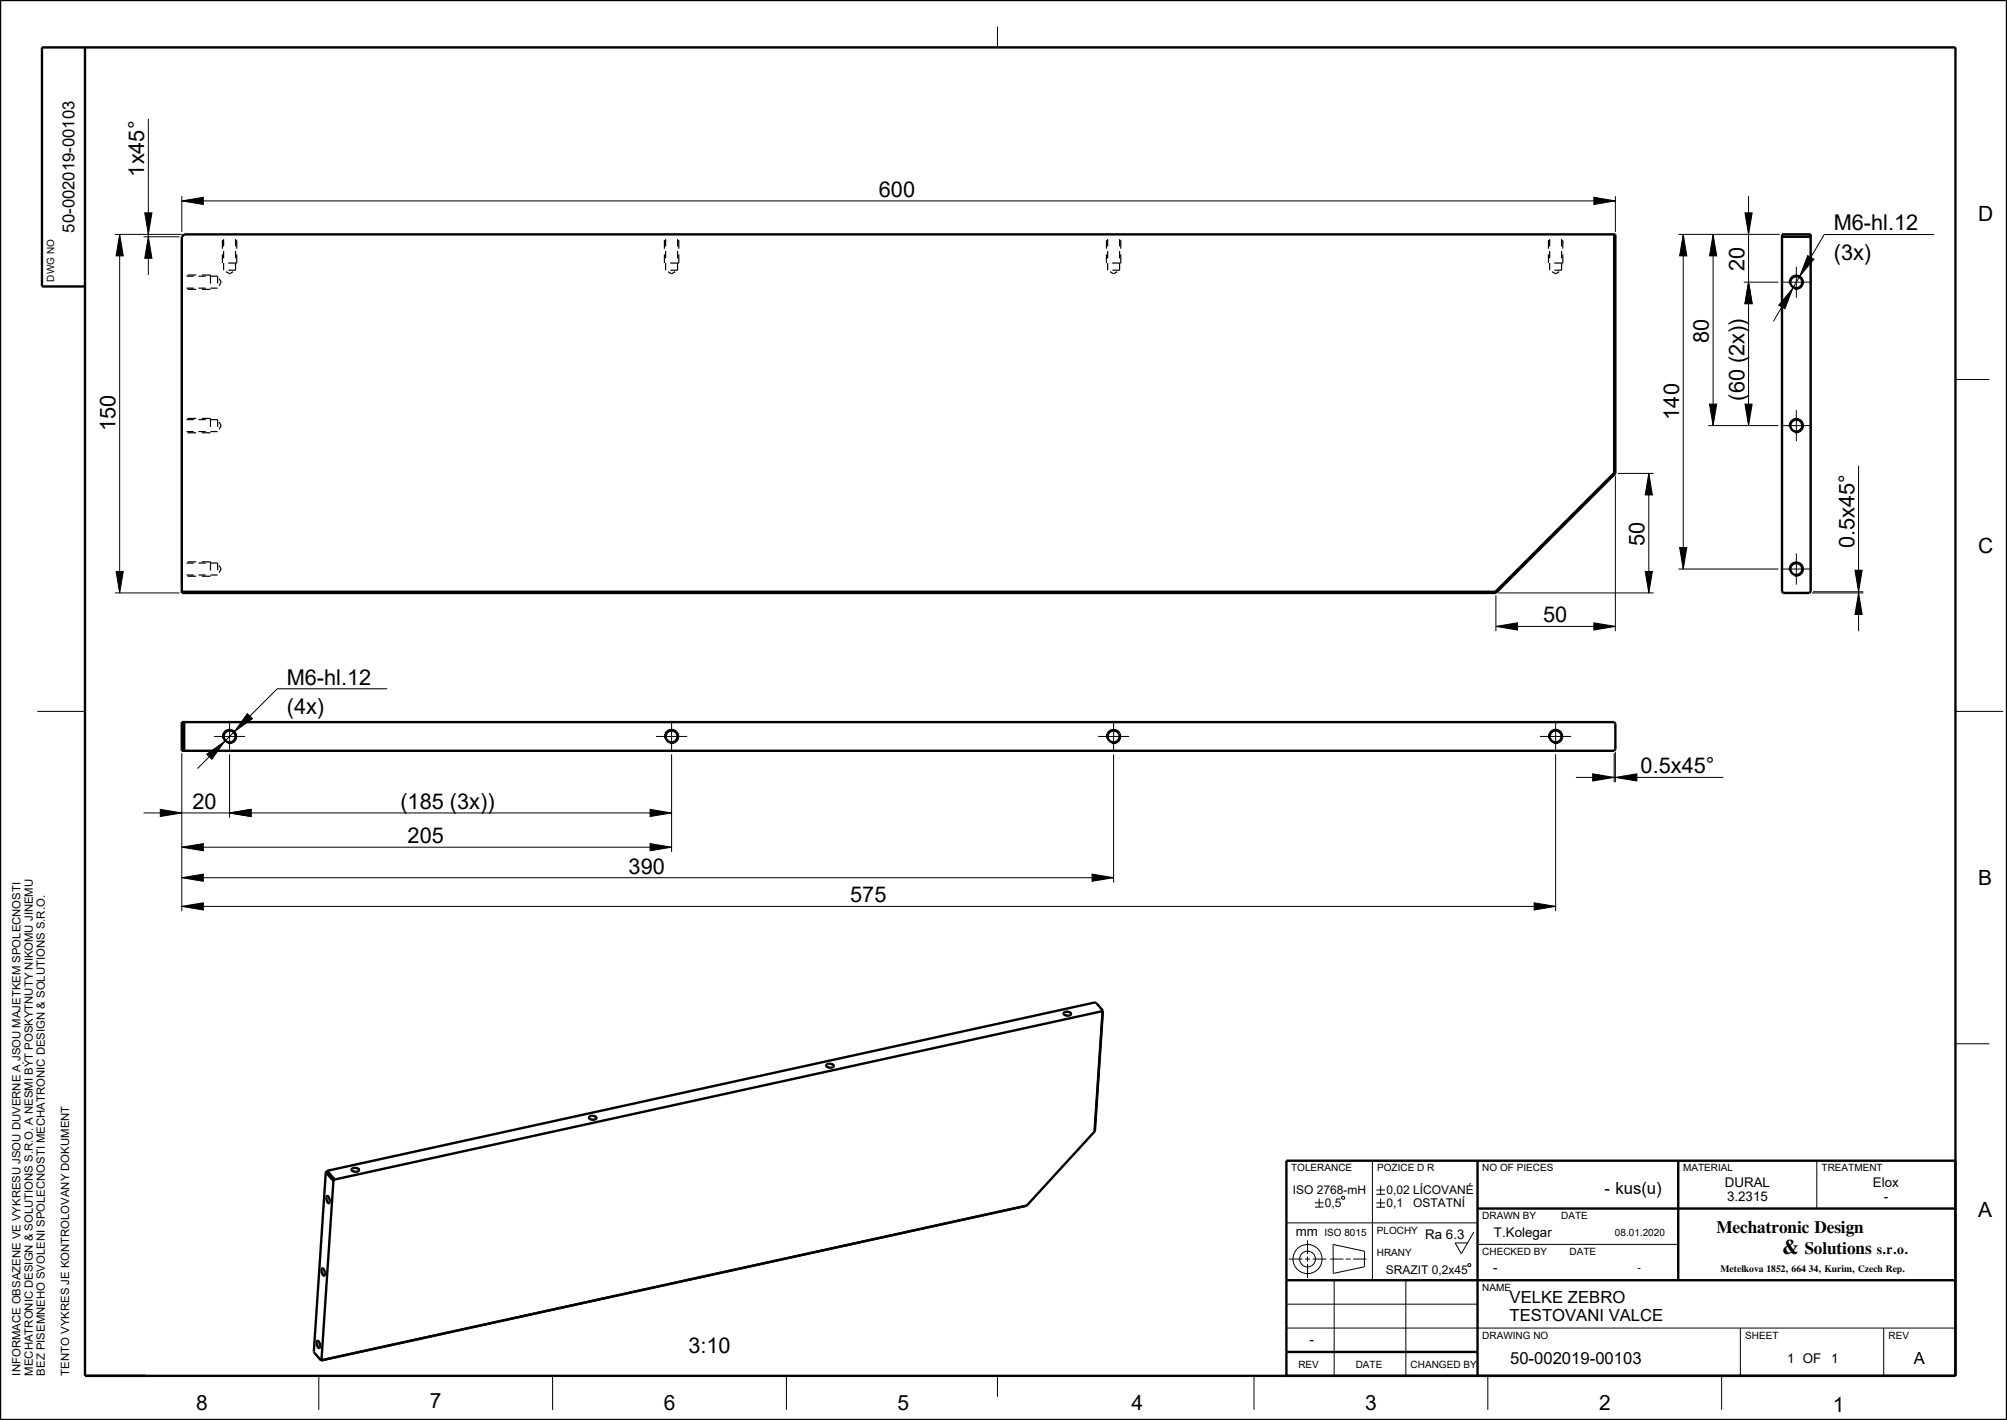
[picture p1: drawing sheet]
<svg xmlns="http://www.w3.org/2000/svg" width="420mm" height="297mm" viewBox="0 0 420 297" stroke-linecap="round" stroke-linejoin="round" font-family="sans-serif">
<g fill="none" stroke="#000" stroke-width=".21">
<path d="M208.7 5.5v4.4M31 24.9v32.6M24 49h14M25 49l.8 4.5h-1.5zM25 49v75M30 49.5h7.5M30.3 44.5h1.5l-.8 4.5zM31 49.5l.8 4.5h-1.5zM38 42l4.5-.7v1.5zM38 41v7.5M38 42h300M333.5 41.3l4.5 .7-4.5 .8z"/>
<path d="M338 41v7.5M351.2 49h21.2M352.2 49l.8 4.5h-1.5zM352.2 49v70M358.5 49l.7 4.5h-1.5zM358.5 49v40M364.9 59h7.3M365.2 44.5h1.5l-.8 4.5zM365.9 59l.8 4.5h-1.5zM365.9 41v48M372.7 59h6.5M374.5 59.4a1.5 1.5 0 0 1 1.3-1.9 1.5 1.5 0 0 1 1.6 1.6 1.5 1.5 0 0 1-1.9 1.4"/>
<path d="M375.9 55.8v6.5M378.3 53.5l1.3 .7-2.9 3.5zM404.7 49h-23l-10.6 18.2M375.2 60.3l-1.7 4.3-1.3-.8zM409.2 79.4h7.1M338 99.5v32.5M338.5 99h7.5M345 99l.8 4.5h-1.5zM345 99v25M357.5 89h14.7M357.7 84.5h1.5l-.7 4.5zM365.2 84.5h1.5l-.8 4.5z"/>
<path d="M372.7 89h6.5M374.5 89.4a1.5 1.5 0 0 1 1.3-1.9 1.5 1.5 0 0 1 1.6 1.6 1.5 1.5 0 0 1-1.9 1.4M375.9 85.8v6.5M388.9 97.4v34.6M24.3 119.5h1.5l-.8 4.5zM344.3 119.5h1.5l-.8 4.5zM351.2 119h21M351.5 114.5h1.5l-.8 4.5zM372.7 119h6.5M374.5 119.4a1.5 1.5 0 0 1 1.3-1.9 1.5 1.5 0 0 1 1.6 1.6 1.5 1.5 0 0 1-1.9 1.4M375.9 115.8v6.5M388.2 119.3h1.5l-.8 4.5z"/>
<path d="M24 124h13.5M313 131l4.5-.7v1.5zM313 131h25M313 124.5v7.5M313.5 124h32.5M333.5 130.3l4.5 .7-4.5 .8zM379.2 124h10.7M379.4 123.8h10.5M388.9 124l.8 4.5h-1.5zM7.8 148.8h10M38 157.5v33.1M43.3 157.7l3.7-2.6-2.7 3.7z"/>
<path d="M44.8 154h6.5M46.6 154.4a1.5 1.5 0 0 1 1.3-1.9 1.5 1.5 0 0 1 1.6 1.7 1.5 1.5 0 0 1-1.8 1.3M48 150.8v6.5M48 157.8v13.2M51.8 149.3l1 1-3.7 2.7zM81 144.1h-23l-16.7 16.7M137.3 154h6.5M139.1 154.4a1.5 1.5 0 0 1 1.3-1.9 1.5 1.5 0 0 1 1.6 1.7 1.5 1.5 0 0 1-1.8 1.3M140.5 157.8v20.4M140.5 150.8v6.5M229.8 154h6.5M231.6 154.4a1.5 1.5 0 0 1 1.3-1.9 1.5 1.5 0 0 1 1.6 1.7 1.5 1.5 0 0 1-1.8 1.3"/>
<path d="M233 150.8v6.5M233 157.8v26.8M322.3 154h6.5M324.1 154.4a1.5 1.5 0 0 1 1.3-1.9 1.5 1.5 0 0 1 1.6 1.7 1.5 1.5 0 0 1-1.8 1.3M325.5 150.8v6.5M325.5 157.8v32.8M337.8 157.5v6.1M338 157.3v6.3M409.2 148.8h10M30 170h110.5M33.5 169.3l4.5 .7-4.5 .8zM38 177.2l4.5-.8v1.5z"/>
<path d="M38 177.2h102.5M48 170l4.5-.7v1.5zM136 169.3l4.5 .7-4.5 .8zM136 176.4l4.5 .8-4.5 .7zM329.8 162.6h30.9M333.3 161.9l4.5 .7-4.5 .8zM338 162.6l4.5-.7v1.5zM38 183.6l4.5-.8v1.5zM38 189.6l4.5-.8v1.5zM38 189.6h287.5M38 183.6h195M228.5 182.8l4.5 .8-4.5 .7z"/>
<path d="M321 188.8l4.5 .8-4.5 .7zM222.6 211.7l.4-.1a.83 .83 0 0 1 1.2 .6 1.1 1.1 0 0 1-1.7-.3zM409.2 218.3h7.1M123.2 233.5l.4-.2a.83 .83 0 0 1 1.3 .7 1.1 1.1 0 0 1-1.8-.3zM172.9 222.6l.4-.2a.83 .83 0 0 1 1.2 .7 1.1 1.1 0 0 1-1.7-.3zM68.4 250a1.19 1.19 0 0 1 .4 1.8l-.3-.3-.2-.5v-.6zM73.6 244.4l.4-.2a.83 .83 0 0 1 1.2 .7 1.1 1.1 0 0 1-1.7-.3zM269.2 255.8h40M273.6 259.4v2.9M275.2 251.6h1.8M275.2 252.5h1.8M276.1 250.7v1.8"/>
<path d="M280.8 250.4l.4-.2 .2 .5-.5 .1zM287.2 242.8v25M288 251.6h1.8M288 252.5h1.8M288 248.9h1.8M288 249.8h1.8M288.9 248v1.8M288.9 250.7v1.8M308.4 257.7l-2.6 4.5-1.3-2.2h2.6M380.2 242.8v10M67.4 265.2a1.19 1.19 0 0 1 .4 1.7l-.3-.2-.2-.5-.1-.6zM269.2 277.8h140"/>
<path d="M269.2 272.8h40M269.7 263.3h2.9M273.1 263.3h1.1M273.6 262.8v1.1M273.6 264.4v2.9M274.7 263.3h2.9M278.4 263.3h2.7M279 260.3l6.6 1.4-.1 3.3-6.5 1.3zM279.2 267.8v20M281.6 263.3h1.1M283.2 263.3h2.7M294.2 267.8v20"/>
<path d="M307.2 264.5l.4-.2 .2 .5-.5 .1zM309.2 260.3h42M364.2 277.8v10M394.2 277.8v10M66.4 280.3a1.19 1.19 0 0 1 .4 1.8l-.3-.3-.2-.5-.1-.6zM66.7 287.8v7.1M115.6 287.8v7.1M164.6 287.8v7.1M208.7 287.8v4.3M262.4 287.8v7.1M311.4 287.8v7.1M360.3 287.8v7.1"/>
<circle cx="273.6" cy="263.3" r="3"/>
<circle cx="273.6" cy="263.3" r="1.66"/>
</g>
<g fill="#000">
<path d="M25 49l.8 4.5h-1.5zM30.3 44.5h1.5l-.8 4.5zM31 49.5l.8 4.5h-1.5zM38 42l4.5-.7v1.5zM333.5 41.3l4.5 .7-4.5 .8zM352.2 49l.8 4.5h-1.5zM358.5 49l.7 4.5h-1.5zM365.2 44.5h1.5l-.8 4.5zM365.9 59l.8 4.5h-1.5zM378.3 53.5l1.3 .7-2.9 3.5zM375.2 60.3l-1.7 4.3-1.3-.8zM345 99l.8 4.5h-1.5z"/>
<path d="M357.7 84.5h1.5l-.7 4.5zM365.2 84.5h1.5l-.8 4.5zM351.5 114.5h1.5l-.8 4.5zM24.3 119.5h1.5l-.8 4.5zM313 131l4.5-.7v1.5zM333.5 130.3l4.5 .7-4.5 .8zM344.3 119.5h1.5l-.8 4.5zM388.9 124l.8 4.5h-1.5zM388.2 119.3h1.5l-.8 4.5zM43.3 157.7l3.7-2.6-2.7 3.7zM51.8 149.3l1 1-3.7 2.7zM33.5 169.3l4.5 .7-4.5 .8z"/>
<path d="M38 177.2l4.5-.8v1.5zM48 170l4.5-.7v1.5zM136 169.3l4.5 .7-4.5 .8zM136 176.4l4.5 .8-4.5 .7zM333.3 161.9l4.5 .7-4.5 .8zM338 162.6l4.5-.7v1.5zM38 183.6l4.5-.8v1.5zM38 189.6l4.5-.8v1.5zM228.5 182.8l4.5 .8-4.5 .7zM321 188.8l4.5 .8-4.5 .7z"/>
</g>
<g fill="none" stroke="#000" stroke-width=".5">
<path d="M0 0h420v297h-420zM17.8 9.9v277.9h391.4M17.8 59.9h-9v-50h400.4v277.9h-140v-45h140M337.8 49v49.9M372.9 49h6v74.8l-.2 .2h-5.5l-.3-.2zM372.9 49.5h6M337.8 98.9l.2 .1M337.8 98.9l-24.9 24.9M338 99v-50h-299.5l-.5 .5v74.5h275M338 99l-25 25M38 123.8h274.9M312.9 123.8l.1 .2"/>
<path d="M38 151h299.8l.2 .3v5.5l-.2 .2h-299.8zM38.5 151v6M222.6 212h.1M222.6 212l.2-.3 .5-.1 .6 .1 .2 .3M222.6 212l.3 .3 .5 .1 .5-.1 .2-.2M224.1 212v.1M230.7 211.5l-160.6 35.2M230.7 211.5l-1.6 25.2M230.8 211.4l-1.5-1.7h-.2l-160.6 35.2M230.8 211.4l-1.7 25.3M230.8 211.4l-.1 .1M123.3 233.7v.1"/>
<path d="M123.4 233.6l.5-.2a.57 .57 0 0 1 .9 .5l-.6 .3a.57 .57 0 0 1-.6 0 .57 .57 0 0 1-.3-.6zM172.9 222.8v.1M173 222.7l.6-.2a.57 .57 0 0 1 .8 .5l-.6 .3a.57 .57 0 0 1-.6 0 .57 .57 0 0 1-.2-.6zM229.1 236.7l-14.2 15.5M68.2 245.2l-2.5 37.5 1.5 1.9M68.2 245.2l1.6 1.8M68.4 250.2h.1a1.2 1.2 0 0 1 .5 1.2l-.1 .2a.98 .98 0 0 1-.6-1.1zM68.5 244.9l-.3 .3M68.5 244.9l1.6 1.8M69.8 247l-2.5 37.5M70.1 246.7l-.3 .3M73.7 244.5l.6-.2a.57 .57 0 0 1 .8 .5l-.6 .3a.57 .57 0 0 1-.9-.6z"/>
<path d="M214.9 252.2l-147.7 32.4M214.9 252.1l-147.6 32.4M214.9 252.1v.1M309.2 252.8h100M309.2 242.8v45M351.2 242.8v25M67.4 265.4l.1-.1a1.2 1.2 0 0 1 .5 1.2l-.1 .2a.98 .98 0 0 1-.6-1zM269.2 267.8h140M66.4 280.5a1.2 1.2 0 0 1 .6 1.2l-.1 .2a.98 .98 0 0 1-.6-1.1zM67.3 284.5l-.1 .1M269.2 282.8h40"/>
<circle cx="375.9" cy="59" r="1.25"/>
<circle cx="375.9" cy="89" r="1.25"/>
<circle cx="375.9" cy="119" r="1.25"/>
<circle cx="48" cy="154" r="1.25"/>
<circle cx="140.5" cy="154" r="1.25"/>
<circle cx="233" cy="154" r="1.25"/>
<circle cx="325.5" cy="154" r="1.25"/>
</g>
<g fill="none" stroke="#000" stroke-width=".25">
<path d="M39 57.8h1.5M39.2 57.5h1.8M41.5 57.8h1.5M42.2 57.5h1.8v1.8M44 57.8h1.5v1.5M45.8 58.3l.5 .7-.5 .8M46.5 50.2v1.8M46.5 53.2v1.8M46.8 49h.1M46.8 50v1.5M46.8 52.5v1.5M46.8 55v1.5"/>
<path d="M47.3 56.8l.7 .5 .8-.5M49.3 49h.1M49.3 50v1.5M49.3 52.5v1.5M49.3 55v1.5h-1.5M49.5 50.2v1.8M49.5 53.2v1.8h-1.8M139 50.2v1.8M139 53.2v1.8M139.3 49h.1M139.3 50v1.5M139.3 52.5v1.5"/>
<path d="M139.3 55v1.5M139.8 56.8l.7 .5 .8-.5M141.8 49h.1M141.8 50v1.5M141.8 52.5v1.5M141.8 55v1.5h-1.5M142 50.2v1.8M142 53.2v1.8h-1.8M231.5 50.2v1.8M231.5 53.2v1.8M231.8 49h.1M231.8 50v1.5"/>
<path d="M231.8 52.5v1.5M231.8 55v1.5M232.3 56.8l.7 .5 .8-.5M234.3 55v1.5h-1.5M234.3 49h.1M234.3 50v1.5M234.3 52.5v1.5M234.5 53.2v1.8h-1.8M234.5 50.2v1.8M324 50.2v1.8M324 53.2v1.8M324.3 49h.1"/>
<path d="M324.3 50v1.5M324.3 52.5v1.5M324.3 55v1.5M324.8 56.8l.7 .5 .8-.5M326.8 55v1.5h-1.5M326.8 49h.1M326.8 50v1.5M326.8 52.5v1.5M327 53.2v1.8h-1.8M327 50.2v1.8M39 60.3h1.5M39.2 60.5h1.8"/>
<path d="M41.5 60.3h1.5M42.2 60.5h1.8M44 60.3h1.5M39 90.3h1.5M39 87.8h1.5M39.2 90.5h1.8M39.2 87.5h1.8M41.5 90.3h1.5M41.5 87.8h1.5M42.2 87.5h1.8v1.8M42.2 90.5h1.8M44 87.8h1.5v1.5"/>
<path d="M44 90.3h1.5M45.8 88.3l.5 .7-.5 .8M39 117.8h1.5M39.2 117.5h1.8M41.5 117.8h1.5M42.2 117.5h1.8v1.8M44 117.8h1.5v1.5M45.8 118.3l.5 .7-.5 .8M39 120.3h1.5M39.2 120.5h1.8M41.5 120.3h1.5M42.2 120.5h1.8"/>
<path d="M44 120.3h1.5"/>
</g>
<g font-size="4.6">
<text x="30.2" y="36.9" transform="rotate(-90 30.2 36.9)">1x45°</text>
<text x="183.9" y="41.1">600</text>
<text x="383.7" y="48.2">M6-hl.12</text>
<text x="365" y="56.8" transform="rotate(-90 365 56.8)">20</text>
<text x="383.7" y="54.3">(3x)</text>
<text x="357.6" y="71.8" transform="rotate(-90 357.6 71.8)">80</text>
<text x="365" y="83.8" transform="rotate(-90 365 83.8)">(60 (2x))</text>
<text x="351.4" y="87.8" transform="rotate(-90 351.4 87.8)">140</text>
<text x="24.2" y="90.1" transform="rotate(-90 24.2 90.1)">150</text>
<text x="344.2" y="114.1" transform="rotate(-90 344.2 114.1)">50</text>
<text x="388.1" y="114.7" transform="rotate(-90 388.1 114.7)">0.5x45°</text>
<text x="322.9" y="130.1">50</text>
<text x="60" y="143.2">M6-hl.12</text>
<text x="60" y="149.3">(4x)</text>
<text x="343.3" y="161.7">0.5x45°</text>
<text x="40.3" y="169.2">20</text>
<text x="83.8" y="169.2">(185 (3x))</text>
<text x="85.3" y="176.3">205</text>
<text x="131.5" y="182.7">390</text>
<text x="177.9" y="188.7">575</text>
<text x="144" y="282.9">3:10</text>
</g>
<g font-size="4.4">
<text x="413.9" y="46.2">D</text>
<text x="413.9" y="115.7">C</text>
<text x="413.9" y="185.1">B</text>
<text x="413.9" y="254.6">A</text>
<text x="41" y="294.9">8</text>
<text x="89.9" y="294.4">7</text>
<text x="138.9" y="294.9">6</text>
<text x="187.8" y="294.9">5</text>
<text x="236.8" y="294.9">4</text>
<text x="285.7" y="294.9">3</text>
<text x="334.6" y="294.9">2</text>
<text x="383.6" y="295.4">1</text>
</g>
<text font-size="4.3" x="373" y="262.3">&amp;</text>
<g font-size="3.6">
<text x="359.2" y="257.9">Mechatronic Design</text>
<text x="377.6" y="262.3">Solutions</text>
</g>
<g font-size="3.5">
<text x="15.6" y="48.6" transform="rotate(-90 15.6 48.6)">50-002019-00103</text>
<text x="335.7" y="249.7">- kus(u)</text>
<text x="315.9" y="272.6">VELKE ZEBRO</text>
<text x="315.9" y="276.4">TESTOVANI VALCE</text>
<text x="316" y="285.2">50-002019-00103</text>
<text x="400.5" y="285.2">A</text>
</g>
<text font-size="2.9" x="392.7" y="262.3">s.r.o.</text>
<g font-size="2.8">
<text x="361" y="248.3">DURAL</text>
<text x="361.4" y="251.3">3.2315</text>
<text x="391.9" y="248.3">Elox</text>
<text x="394.2" y="251.3">-</text>
<text x="271.1" y="258.5">mm</text>
<text x="298.2" y="259.2">Ra 6.3</text>
<text x="312.6" y="258.8">T.Kolegar</text>
<text x="312.5" y="266.1">-</text>
<text x="274" y="281">-</text>
<text x="374" y="285">1 OF</text>
<text x="383.2" y="285">1</text>
</g>
<g font-size="2.5">
<text x="270.5" y="249.8">ISO 2768-mH</text>
<text x="290.1" y="249.8">0,02 LÍCOVANÉ</text>
<text x="277.3" y="252.5">0,5</text>
<text x="290.1" y="252.5">0,1</text>
<text x="295.7" y="252.5">OSTATNÍ</text>
<text x="290" y="266.6">SRAZIT 0,2x45</text>
</g>
<g font-size="2.4">
<text x="4.3" y="287.7" transform="rotate(-90 4.3 287.7)">INFORMACE OBSAZENE VE VYKRESU JSOU DUVERNE A JSOU MAJETKEM SPOLECNOSTI</text>
<text x="6.9" y="287.7" transform="rotate(-90 6.9 287.7)">MECHATRONIC DESIGN &amp; SOLUTIONS S.R.O. A NESMI BÝT POSKYTNUTY NIKOMU JINEMU</text>
<text x="9.4" y="287.7" transform="rotate(-90 9.4 287.7)">BEZ PISEMNEHO SVOLENI SPOLECNOSTI MECHATRONIC DESIGN &amp; SOLUTIONS S.R.O.</text>
<text x="14.5" y="287.7" transform="rotate(-90 14.5 287.7)">TENTO VYKRES JE KONTROLOVANY DOKUMENT</text>
</g>
<g font-size="2.1">
<text x="11.3" y="58.9" transform="rotate(-90 11.3 58.9)">DWG NO</text>
<text x="270.2" y="245">TOLERANCE</text>
<text x="288.2" y="245">POZICE D R</text>
<text x="310.2" y="245">NO OF PIECES</text>
<text x="352.2" y="245">MATERIAL</text>
<text x="381.2" y="245">TREATMENT</text>
<text x="310.2" y="255">DRAWN BY</text>
<text x="326.7" y="255">DATE</text>
<text x="277.2" y="258.5">ISO 8015</text>
<text x="288.1" y="258.2">PLOCHY</text>
<text x="288.1" y="262.7">HRANY</text>
<text x="310.2" y="262.5">CHECKED BY</text>
<text x="328.5" y="262.5">DATE</text>
<text x="338" y="258.5">08.01.2020</text>
<text x="342.7" y="265.9">-</text>
<text x="310.2" y="270">NAME</text>
<text x="310.2" y="280">DRAWING NO</text>
<text x="365.2" y="280">SHEET</text>
<text x="395.2" y="280">REV</text>
<text x="271.7" y="286">REV</text>
<text x="283.7" y="286">DATE</text>
<text x="295.2" y="286">CHANGED BY</text>
</g>
<text font-size="2" x="360.1" y="266.1">Metelkova 1852, 664 34, Kurim, Czech Rep.</text>
</svg>
